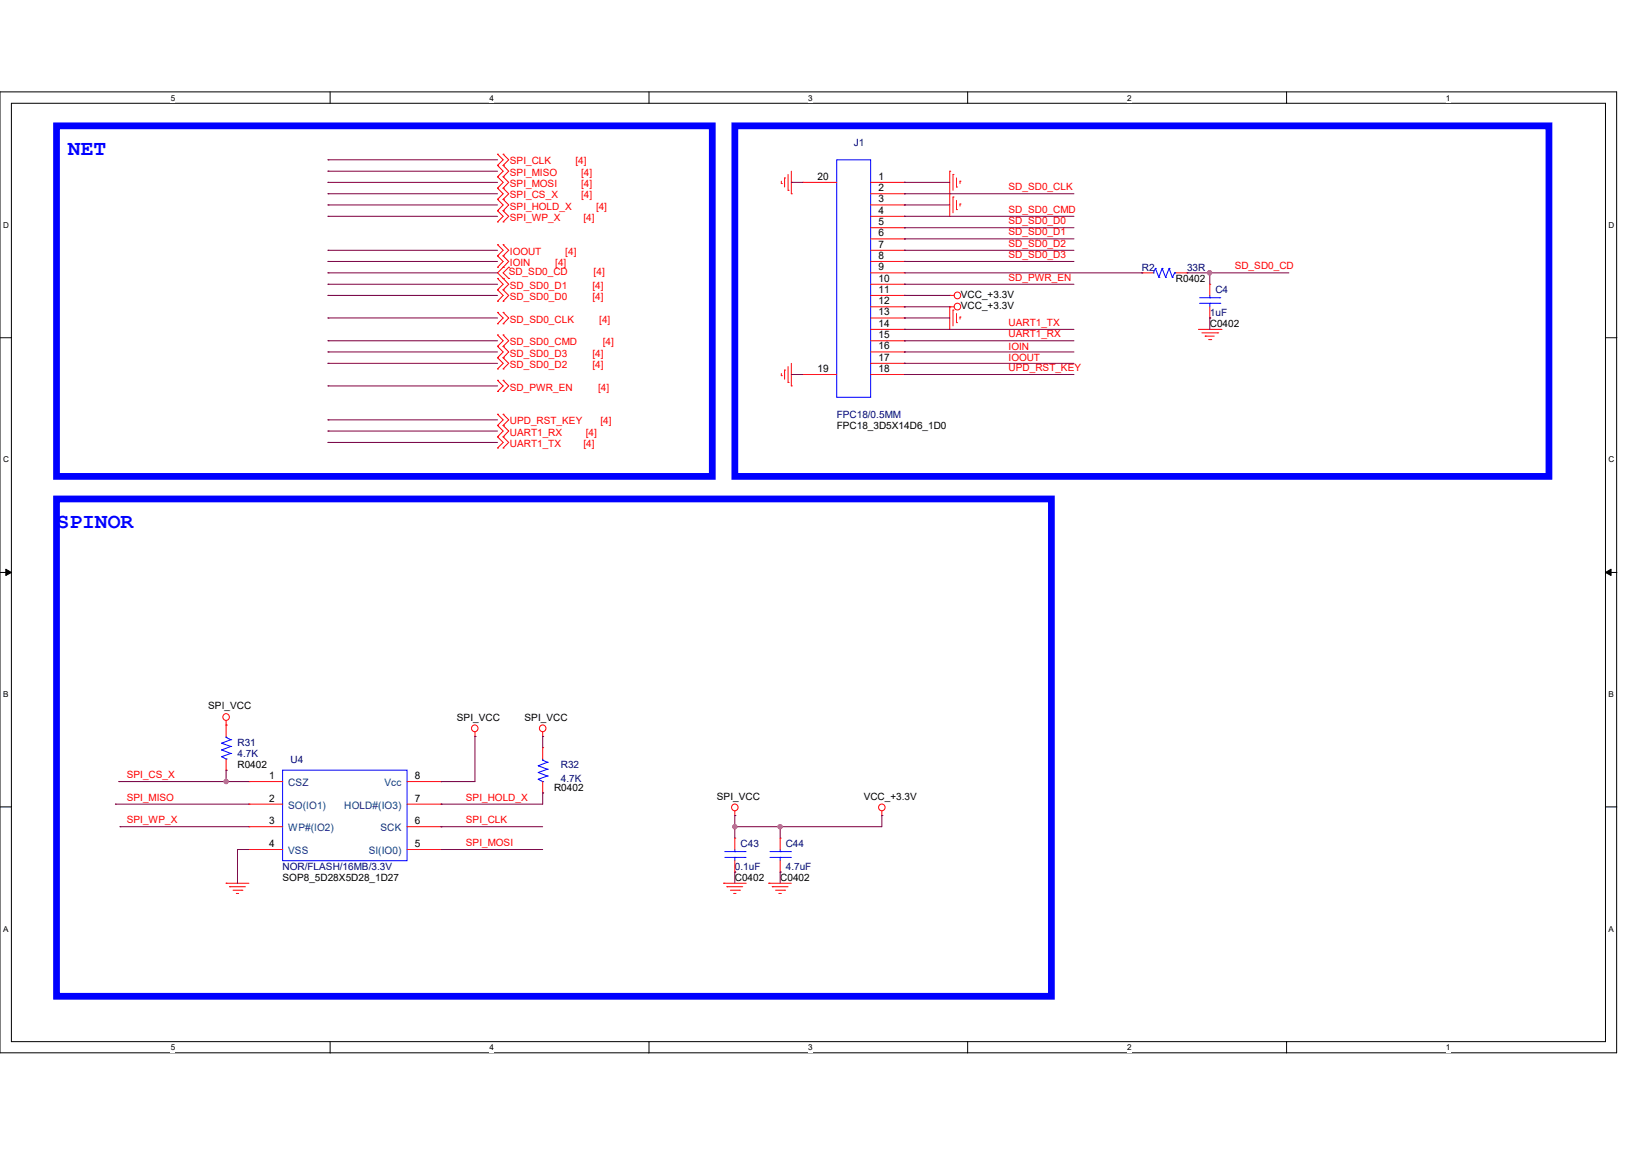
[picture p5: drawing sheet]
<svg xmlns="http://www.w3.org/2000/svg" width="297mm" height="210mm" viewBox="0 0 297 210" stroke-linecap="round" stroke-linejoin="round" font-family="sans-serif">
<path d="M0 16.7h294.2v174.9h-294.2zM2.1 18.8h290.1v170.8h-290.1z" fill="none" stroke="#000" stroke-width=".18"/>
<g fill="#fff">
<path d="M31.1 17h.8v1.6h-.8z"/>
<path d="M31.1 189.8h.8v1.7h-.8z"/>
</g>
<path d="M60.1 16.7v2.1M60.1 189.6v2" fill="none" stroke="#000" stroke-width=".18"/>
<g fill="#fff">
<path d="M89.1 17h.8v1.6h-.8z"/>
<path d="M89.1 189.8h.8v1.7h-.8z"/>
</g>
<path d="M118.1 16.7v2.1M118.1 189.6v2" fill="none" stroke="#000" stroke-width=".18"/>
<g fill="#fff">
<path d="M147.1 17h.8v1.6h-.8z"/>
<path d="M147.1 189.8h.8v1.7h-.8z"/>
</g>
<path d="M176.1 16.7v2.1M176.1 189.6v2" fill="none" stroke="#000" stroke-width=".18"/>
<g fill="#fff">
<path d="M205.1 17h.8v1.6h-.8z"/>
<path d="M205.1 189.8h.8v1.7h-.8z"/>
</g>
<path d="M234.1 16.7v2.1M234.1 189.6v2" fill="none" stroke="#000" stroke-width=".18"/>
<g fill="#fff">
<path d="M263.1 17h.8v1.6h-.8z"/>
<path d="M263.1 189.8h.8v1.7h-.8z"/>
<path d="M.6 40.1h1v1.7h-1z"/>
<path d="M292.7 40.1h1.1v1.7h-1.1z"/>
<path d="M.6 82.8h1v1.7h-1z"/>
<path d="M292.7 82.8h1.1v1.7h-1.1z"/>
</g>
<path d="M0 61.5h2.1M292.2 61.5h2.1" fill="none" stroke="#000" stroke-width=".18"/>
<g fill="#fff">
<path d="M.6 125.5h.9v1.7h-.9z"/>
<path d="M292.7 125.5h1v1.7h-1z"/>
</g>
<path d="M0 104.2h2.1M292.2 104.2h2.1" fill="none" stroke="#000" stroke-width=".18"/>
<path d="M1.1 103.6l1 .6-1 .5zM292.2 104.2l1-.6v1.1z" fill="#000" stroke="#000" stroke-width=".18"/>
<g fill="#fff">
<path d="M.6 168.2h.9v1.6h-.9z"/>
<path d="M292.7 168.2h1v1.6h-1z"/>
</g>
<path d="M0 146.9h2.1M292.2 146.9h2.1" fill="none" stroke="#000" stroke-width=".18"/>
<path d="M10.3 22.9h119.3v63.8h-119.3zM133.7 22.9h148.2v63.8h-148.2zM10.3 90.8h181v90.5h-181z" fill="none" stroke="#00f" stroke-width="1.2"/>
<g fill="none" stroke="#f00" stroke-width=".18">
<path d="M90.6 28.1h.1M90.6 30.1h.1M90.6 32.2h.1M90.6 34.2h.1M90.6 36.3h.1M90.6 38.4h.1M90.6 28.1l1 1-1 1M90.6 30.1l1 1.1-1 1M90.6 32.2l1 1-1 1M90.6 34.2l1 1.1-1 1M90.6 36.3l1 1-1 1.1M90.6 38.4l1 1-1 1"/>
<path d="M91.6 28.1h.1M91.6 30.1h.1M91.6 32.2h.1M91.6 34.2h.1M91.6 36.3h.1M91.6 38.4h.1M91.6 28.1l1 1-1 1M91.6 30.1l1 1.1-1 1M91.6 32.2l1 1-1 1M91.6 34.2l1 1.1-1 1M91.6 36.3l1 1-1 1.1M91.6 38.4l1 1-1 1"/>
<path d="M142.2 33.4h.1M142.2 33v.4M142.8 32.4h.1M142.8 32.4v1.6M143.4 34.6h.1M143.4 31.7v2.9M144 35.3h.1M144 31.2v4.1M146.1 33.2h.1M146.1 33.2h6.2M158.5 33.2h6.1M158.5 35.3h6.1"/>
<path d="M158.5 37.3h6.1M158.5 39.4h6.1M164.6 33.2h.1M164.6 35.3h.1M164.6 37.3h.1M164.6 39.4h.1M172.8 31.2h.1M172.8 35.3h.1M172.8 31.2v8.2M173.4 31.7h.1M173.4 35.9h.1M173.4 31.7v2.9"/>
<path d="M173.4 35.9v2.8M174.1 34h.1M174.1 38.1h.1M174.1 32.4v1.6M174.1 36.5v1.6M174.7 33h.1M174.7 37.1h.1M174.7 33v.4M174.7 37.1v.4M90.6 40.4h.1M90.6 44.5h.1M90.6 46.6h.1"/>
<path d="M90.6 48.6h.1M90.6 50.7h.1M90.6 52.7h.1M90.6 54.8h.1M90.6 56.9h.1M90.6 58.9h.1M90.6 44.5l1 1.1-1 1M90.6 46.6l1 1-1 1M90.6 50.7l1 1-1 1M90.6 52.7l1 1.1-1 1M90.6 56.9l1 1-1 1M91.6 40.4h.1"/>
<path d="M91.6 44.5h.1M91.6 46.6h.1M91.6 48.6h.1M91.6 50.7h.1M91.6 52.7h.1M91.6 54.8h.1M91.6 56.9h.1M91.6 58.9h.1M91.6 44.5l1 1.1-1 1M91.6 46.6l1 1-1 1M91.6 48.6l-1 1.1 1 1M91.6 50.7l1 1-1 1"/>
<path d="M91.6 52.7l1 1.1-1 1M91.6 56.9l1 1-1 1M92.6 48.6h.1M92.6 50.7h.1M92.6 48.6l-1 1.1 1 1M158.5 53.8h6.1M158.5 55.8h6.1M158.5 59.9h6.1M158.5 41.4h6.1M158.5 43.5h6.1M158.5 45.6h6.1M158.5 47.6h6.1"/>
<path d="M158.5 49.7h6.1M158.5 51.7h6.1M158.5 57.9h6.1M164.6 41.4h.1M164.6 43.5h.1M164.6 45.6h.1M164.6 47.6h.1M164.6 49.7h.1M164.6 51.7h.1M164.6 53.8h.1M164.6 55.8h.1M164.6 57.9h.1"/>
<path d="M164.6 59.9h.1M172.8 53.8h.1M172.8 55.8h.1M172.8 55.8v4.1M172.8 53.8h.9M172.8 55.8h.9M173.4 56.4h.1M173.4 56.4v2.9M174.1 58.7h.1M174.1 57.1v1.6M174.7 57.7h.1M174.7 57.7v.4"/>
<path d="M207.8 49.7h.1M207.8 49.7h2.1M214 49.7h2M216 49.7h.1M218.1 59.9h4.1M220.2 51.7h.1M220.2 57.9h.1M220.2 51.7v2.1M220.2 55.8v2.1M222.2 59.9h.1M90.6 61h.1M90.6 63h.1"/>
<path d="M90.6 65.1h.1M90.6 67.1h.1M90.6 69.2h.1M90.6 71.2h.1M90.6 75.4h.1M90.6 77.4h.1M90.6 79.5h.1M90.6 61l1 1-1 1M90.6 63l1 1.1-1 1M90.6 65.1l1 1-1 1M90.6 69.2l1 1-1 1M90.6 75.4l1 1-1 1"/>
<path d="M90.6 77.4l1 1-1 1.1M90.6 79.5l1 1-1 1M91.6 61h.1M91.6 63h.1M91.6 65.1h.1M91.6 67.1h.1M91.6 69.2h.1M91.6 71.2h.1M91.6 75.4h.1M91.6 77.4h.1M91.6 79.5h.1M91.6 61l1 1-1 1"/>
<path d="M91.6 63l1 1.1-1 1M91.6 65.1l1 1-1 1M91.6 69.2l1 1-1 1M91.6 75.4l1 1-1 1M91.6 77.4l1 1-1 1.1M91.6 79.5l1 1-1 1M142.2 68.4h.1M142.2 68v.4M142.8 67.4h.1M142.8 67.4v1.6M143.4 69.6h.1M143.4 66.7v2.9"/>
<path d="M144 70.2h.1M144 66.1v4.1M146.1 68.2h.1M146.1 68.2h6.2M158.5 62h6.1M158.5 64.1h6.1M158.5 66.1h6.1M158.5 68.2h6.1M164.6 62h.1M164.6 64.1h.1M164.6 66.1h.1M164.6 68.2h.1"/>
<path d="M218.7 60.6h2.9M219.3 61.2h.1M219.3 61.2h1.7M220 61.8h.3M220.3 61.8h.1M221.6 60.6h.1M90.6 81.5h.1M91.6 81.5h.1M41.1 132h.1M41.1 131.1v2.9M41.1 138.1v2.1M86.4 134h.1"/>
<path d="M86.4 133.2v.8M98.8 134h.1M98.8 136.1h.1M98.8 133.2v.8M98.8 136.1v2M41.1 140.2h.1M45.3 142.2h.1M45.3 146.3h.1M45.3 150.5h.1M45.3 154.6h.1M45.3 142.2h6.1M45.3 146.3h6.1"/>
<path d="M45.3 154.6h6.1M45.3 150.5h6.1M74.1 142.2h6.2M74.1 146.3h6.2M74.1 154.6h6.2M74.1 150.5h6.2M80.3 154.6h.1M80.3 150.5h.1M80.3 146.3h.1M80.3 142.2h.1M98.8 144.3h.1M98.8 142.2v2.1"/>
<path d="M133.7 148.4h.1M133.7 152.5h.1M133.7 158.7h.1M133.7 147.6v.8M133.7 152.5v2.1M133.7 156.6v2.1M142 152.5h.1M142 158.7h.1M142 152.5v2.1M142 156.6v2.1M160.5 148.4h.1M160.5 147.6v.8"/>
<path d="M41.1 160.7h.1M41.1 160.7h4.2M41.8 161.4h.1M41.8 161.4h2.9M42.4 162h1.6M43 162.6h.1M43 162.6h.4M44 162h.1M131.7 160.7h.1M131.7 160.7h4.1M132.3 161.4h.1M132.3 161.4h2.9"/>
<path d="M132.9 162h1.7M133.6 162.6h.1M133.6 162.6h.3M134.6 162h.1M139.9 160.7h.1M139.9 160.7h4.1M140.5 161.4h.1M140.5 161.4h2.9M141.1 162h1.7M141.8 162.6h.1M141.8 162.6h.4M142.8 162h.1"/>
<circle cx="174.2" cy="55.8" r=".6"/>
<circle cx="174.2" cy="53.8" r=".6"/>
<circle cx="41.1" cy="130.5" r=".6"/>
<circle cx="86.4" cy="132.5" r=".6"/>
<circle cx="98.8" cy="132.5" r=".6"/>
<circle cx="133.7" cy="146.9" r=".6"/>
<circle cx="160.5" cy="146.9" r=".6"/>
</g>
<g fill="none" stroke="#00f" stroke-width=".18">
<path d="M152.3 29.1h6.2v43.2h-6.2zM209.9 49.7h.1M210.3 48.9h.1M210.3 48.9l.6 1.6M210.3 48.9l-.4 .8M210.9 50.5h.1M211.5 48.9h.1M211.5 48.9l.6 1.6M211.5 48.9l-.6 1.6M212.1 50.5h.1M212.8 48.9h.1M212.8 48.9l.6 1.6"/>
<path d="M212.8 48.9l-.7 1.6M213.4 50.5h.1M213.8 49.7h.1M213.8 49.7l-.4 .8M213.8 49.7h.2M218.3 55.2h3.7M218.3 54.2h3.7M220.2 54.2h.1M220.2 55.2h.1M220.2 53.8v.4M220.2 55.2v.6M222 55.2h.1"/>
<path d="M222 54.2h.1M40.3 135.3h.1M40.3 136.5h.1M40.3 137.7h.1M40.3 135.3l1.7 .5M40.3 136.5l1.7 .6M40.3 137.7l.8 .4M41.1 138.1h.1M41.1 134.2h.1M41.1 134.2l.9 .4M41.1 134v.2M42 134.6h.1"/>
<path d="M42 135.8h.1M42 137.1h.1M42 134.6l-1.7 .7M42 135.8l-1.7 .7M42 137.1l-1.7 .6M98 139.4h.1M98 139.4l1.6 .6M98.8 138.3h.1M98.8 138.3l.8 .4M98.8 138.1v.2M99.6 138.7h.1M99.6 140h.1"/>
<path d="M99.6 138.7l-1.6 .7M99.6 140l-1.6 .6M51.4 140.2h22.7v16.4h-22.7zM98 140.6h.1M98 141.8h.1M98 140.6l1.6 .6M98 141.8l.8 .4M98.8 142.2h.1M99.6 141.2h.1M99.6 141.2l-1.6 .6M131.9 156h3.7M131.9 155h3.7"/>
<path d="M133.7 155h.1M133.7 156h.1M133.7 154.6v.4M133.7 156v.6M135.6 156h.1M135.6 155h.1M140.1 156h3.7M140.1 155h3.7M142 155h.1M142 156h.1M142 154.6v.4M142 156v.6"/>
<path d="M143.8 156h.1M143.8 155h.1"/>
</g>
<g fill="none" stroke="#800040" stroke-width=".18">
<path d="M59.7 29.1h.1M59.7 31.2h.1M59.7 33.2h.1M59.7 35.3h.1M59.7 37.3h.1M59.7 39.4h.1M59.7 29.1h30.9M59.7 31.2h30.9M59.7 33.2h30.9M59.7 35.3h30.9M59.7 37.3h30.9M59.7 39.4h30.9"/>
<path d="M144 33.2h.1M144 33.2h2.1M164.6 33.2h.1M164.6 35.3h.1M164.6 37.3h.1M164.6 39.4h.1M164.6 33.2h8.2M164.6 35.3h30.9M164.6 37.3h8.2M164.6 39.4h30.9M59.7 45.6h.1M59.7 47.6h.1"/>
<path d="M59.7 49.7h.1M59.7 51.7h.1M59.7 53.8h.1M59.7 57.9h.1M59.7 45.6h30.9M59.7 47.6h30.9M59.7 49.7h30.9M59.7 51.7h30.9M59.7 53.8h30.9M59.7 57.9h30.9M164.6 53.8h.1M164.6 55.8h.1"/>
<path d="M164.6 57.9h.1M164.6 59.9h.1M164.6 41.4h.1M164.6 43.5h.1M164.6 45.6h.1M164.6 47.6h.1M164.6 51.7h.1M164.6 45.6h30.9M164.6 47.6h30.9M164.6 49.7h43.2M164.6 51.7h30.9M164.6 53.8h8.2"/>
<path d="M164.6 57.9h8.2M164.6 55.8h8.2M164.6 59.9h30.9M164.6 41.4h30.9M164.6 43.5h30.9M207.8 49.7h.1M216 49.7h.1M216 49.7h18.6M220.2 49.7h.1M220.2 57.9h.1M220.2 49.7v2M220.2 57.9v2"/>
<path d="M59.7 62h.1M59.7 64.1h.1M59.7 66.1h.1M59.7 70.2h.1M59.7 76.4h.1M59.7 78.4h.1M59.7 62h30.9M59.7 64.1h30.9M59.7 66.1h30.9M59.7 70.2h30.9M59.7 76.4h30.9M59.7 78.4h30.9"/>
<path d="M144 68.2h.1M144 68.2h2.1M164.6 66.1h.1M164.6 64.1h.1M164.6 68.2h.1M164.6 62h.1M164.6 68.2h30.9M164.6 62h30.9M164.6 64.1h30.9M164.6 66.1h30.9M59.7 80.5h.1M59.7 80.5h30.9"/>
<path d="M86.4 134h.1M86.4 134v8.2h-6.1M98.8 134h.1M98.8 134v2.1M21 146.3h.1M21 146.3h24.3M21.6 142.2h.1M21.6 142.2h23.7M21.8 150.5h.1M21.8 150.5h23.5M41.1 140.2h.1M41.1 142.2h.1"/>
<path d="M41.1 140.2v2M43.2 154.6h.1M43.2 154.6v6.1M43.2 154.6h2.1M80.3 142.2h.1M80.3 146.3h.1M80.3 150.5h.1M80.3 154.6h.1M80.3 150.5h18.5M80.3 154.6h18.5M98.8 144.3h.1M98.8 144.3v2h-18.5"/>
<path d="M133.7 148.4h.1M133.7 150.5h.1M133.7 158.7h.1M133.7 148.4v4.1M133.7 158.7v2M142 150.5h.1M142 158.7h.1M142 150.5v2M142 158.7v2M160.5 148.4h.1M160.5 148.4v2.1h-26.8"/>
</g>
<g fill="#f0f" stroke="#f0f" stroke-width=".18">
<circle cx="41.1" cy="142.2" r=".39"/>
<circle cx="133.7" cy="150.5" r=".39"/>
<circle cx="142" cy="150.5" r=".39"/>
<circle cx="220.1" cy="49.6" r=".39"/>
</g>
<g font-size="3.9" fill="#00f">
<text x="12.4" y="28.2">NET</text>
<text x="10.3" y="96.1">SPINOR</text>
</g>
<g font-size="1.9">
<text x="148.8" y="32.7">20</text>
<text x="159.9" y="32.7">1</text>
<text x="159.9" y="34.8">2</text>
<text x="159.9" y="36.8">3</text>
<text x="159.9" y="38.9">4</text>
<text x="159.9" y="41">5</text>
<text x="159.9" y="43">6</text>
<text x="159.9" y="45.1">7</text>
<text x="159.9" y="47.1">8</text>
<text x="159.9" y="49.2">9</text>
<text x="159.9" y="51.3">10</text>
<text x="159.9" y="53.3">11</text>
<text x="159.9" y="55.4">12</text>
<text x="159.9" y="57.4">13</text>
<text x="159.9" y="59.5">14</text>
<text x="159.9" y="61.6">15</text>
<text x="159.9" y="63.6">16</text>
<text x="159.9" y="65.7">17</text>
<text x="148.8" y="67.7">19</text>
<text x="159.9" y="67.7">18</text>
<text x="49" y="141.8">1</text>
<text x="75.5" y="141.8">8</text>
<text x="49" y="145.9">2</text>
<text x="49" y="150">3</text>
<text x="75.5" y="150">6</text>
<text x="75.5" y="145.9">7</text>
<text x="49" y="154.1">4</text>
<text x="75.5" y="154.1">5</text>
</g>
<g font-size="1.9" fill="#004080">
<text x="52.5" y="143.1">CSZ</text>
<text x="70" y="143.1">Vcc</text>
<text x="52.5" y="147.2">SO(IO1)</text>
<text x="62.7" y="147.2">HOLD#(IO3)</text>
<text x="52.5" y="151.3">WP#(IO2)</text>
<text x="52.5" y="155.4">VSS</text>
<text x="67.1" y="155.4">SI(IO0)</text>
<text x="69.3" y="151.3">SCK</text>
</g>
<g font-size="1.8" fill="#f00">
<text x="92.8" y="29.9">SPI_CLK</text>
<text x="104.7" y="29.9">[4]</text>
<text x="92.8" y="32">SPI_MISO</text>
<text x="92.8" y="34">SPI_MOSI</text>
<text x="105.8" y="32">[4]</text>
<text x="105.8" y="34">[4]</text>
<text x="183.6" y="34.6">SD_SD0_CLK</text>
<text x="92.8" y="36.1">SPI_CS_X</text>
<text x="92.8" y="38.1">SPI_HOLD_X</text>
<text x="92.8" y="40.2">SPI_WP_X</text>
<text x="105.8" y="36.1">[4]</text>
<text x="106.2" y="40.2">[4]</text>
<text x="108.5" y="38.1">[4]</text>
<text x="183.6" y="38.7">SD_SD0_CMD</text>
<text x="183.6" y="40.8">SD_SD0_D0</text>
<text x="92.8" y="46.4">IOOUT</text>
<text x="102.9" y="46.4">[4]</text>
<text x="183.6" y="42.8">SD_SD0_D1</text>
<text x="183.6" y="44.9">SD_SD0_D2</text>
<text x="183.6" y="46.9">SD_SD0_D3</text>
<text x="92.6" y="50.1">SD_SD0_CD</text>
<text x="92.8" y="48.4">IOIN</text>
<text x="92.8" y="52.5">SD_SD0_D1</text>
<text x="101.1" y="48.4">[4]</text>
<text x="107.8" y="52.5">[4]</text>
<text x="108" y="50.1">[4]</text>
<text x="183.6" y="51.1">SD_PWR_EN</text>
<text x="224.7" y="49">SD_SD0_CD</text>
<text x="92.8" y="54.6">SD_SD0_D0</text>
<text x="92.8" y="58.7">SD_SD0_CLK</text>
<text x="107.8" y="54.6">[4]</text>
<text x="109.1" y="58.7">[4]</text>
<text x="183.6" y="59.3">UART1_TX</text>
<text x="92.8" y="62.8">SD_SD0_CMD</text>
<text x="92.8" y="64.9">SD_SD0_D3</text>
<text x="107.8" y="64.9">[4]</text>
<text x="109.7" y="62.8">[4]</text>
<text x="183.6" y="65.7">IOOUT</text>
<text x="183.6" y="63.6">IOIN</text>
<text x="183.6" y="61.4">UART1_RX</text>
<text x="92.8" y="66.9">SD_SD0_D2</text>
<text x="92.8" y="71.1">SD_PWR_EN</text>
<text x="107.8" y="66.9">[4]</text>
<text x="108.8" y="71.1">[4]</text>
<text x="183.6" y="67.5">UPD_RST_KEY</text>
<text x="92.8" y="77.2">UPD_RST_KEY</text>
<text x="109.3" y="77.2">[4]</text>
<text x="92.8" y="79.3">UART1_RX</text>
<text x="92.8" y="81.4">UART1_TX</text>
<text x="106.2" y="81.4">[4]</text>
<text x="106.6" y="79.3">[4]</text>
<text x="23.1" y="141.6">SPI_CS_X</text>
<text x="23.1" y="145.7">SPI_MISO</text>
<text x="23.1" y="149.8">SPI_WP_X</text>
<text x="84.8" y="145.7">SPI_HOLD_X</text>
<text x="84.8" y="149.8">SPI_CLK</text>
<text x="84.8" y="154">SPI_MOSI</text>
</g>
<g font-size="1.8" fill="#000080">
<text x="155.4" y="26.6">J1</text>
<text x="207.8" y="49.2">R2</text>
<text x="216" y="49.2">33R</text>
<text x="221.2" y="53.4">C4</text>
<text x="220.2" y="57.5">1uF</text>
<text x="152.3" y="76">FPC18/0.5MM</text>
<text x="43.2" y="135.7">R31</text>
<text x="43.2" y="137.7">4.7K</text>
<text x="52.9" y="138.9">U4</text>
<text x="102.1" y="139.8">R32</text>
<text x="102.1" y="142.2">4.7K</text>
<text x="134.8" y="154.2">C43</text>
<text x="143" y="154.2">C44</text>
<text x="51.4" y="158.3">NOR/FLASH/16MB/3.3V</text>
<text x="133.7" y="158.3">0.1uF</text>
<text x="143" y="158.3">4.7uF</text>
</g>
<g font-size="1.8">
<text x="214" y="51.3">R0402</text>
<text x="174.9" y="54.2">VCC_+3.3V</text>
<text x="174.9" y="56.3">VCC_+3.3V</text>
<text x="220.2" y="59.5">C0402</text>
<text x="152.3" y="78.1">FPC18_3D5X14D6_1D0</text>
<text x="37.9" y="129.1">SPI_VCC</text>
<text x="83.1" y="131.1">SPI_VCC</text>
<text x="95.5" y="131.1">SPI_VCC</text>
<text x="43.2" y="139.8">R0402</text>
<text x="100.8" y="143.9">R0402</text>
<text x="130.5" y="145.5">SPI_VCC</text>
<text x="157.2" y="145.5">VCC_+3.3V</text>
<text x="51.4" y="160.4">SOP8_5D28X5D28_1D27</text>
<text x="133.7" y="160.4">C0402</text>
<text x="142" y="160.4">C0402</text>
</g>
<g font-size="1.5">
<text x="31.1" y="18.3">5</text>
<text x="89.1" y="18.3">4</text>
<text x="147.1" y="18.3">3</text>
<text x="205.1" y="18.3">2</text>
<text x="263.1" y="18.3">1</text>
<text x=".6" y="41.5">D</text>
<text x="292.7" y="41.5">D</text>
<text x=".6" y="84.2">C</text>
<text x="292.7" y="84.2">C</text>
<text x=".6" y="126.9">B</text>
<text x="292.7" y="126.9">B</text>
<text x=".6" y="169.5">A</text>
<text x="292.7" y="169.5">A</text>
<text x="31.1" y="191.2">5</text>
<text x="89.1" y="191.2">4</text>
<text x="147.1" y="191.2">3</text>
<text x="205.1" y="191.2">2</text>
<text x="263.1" y="191.2">1</text>
</g>
</svg>
